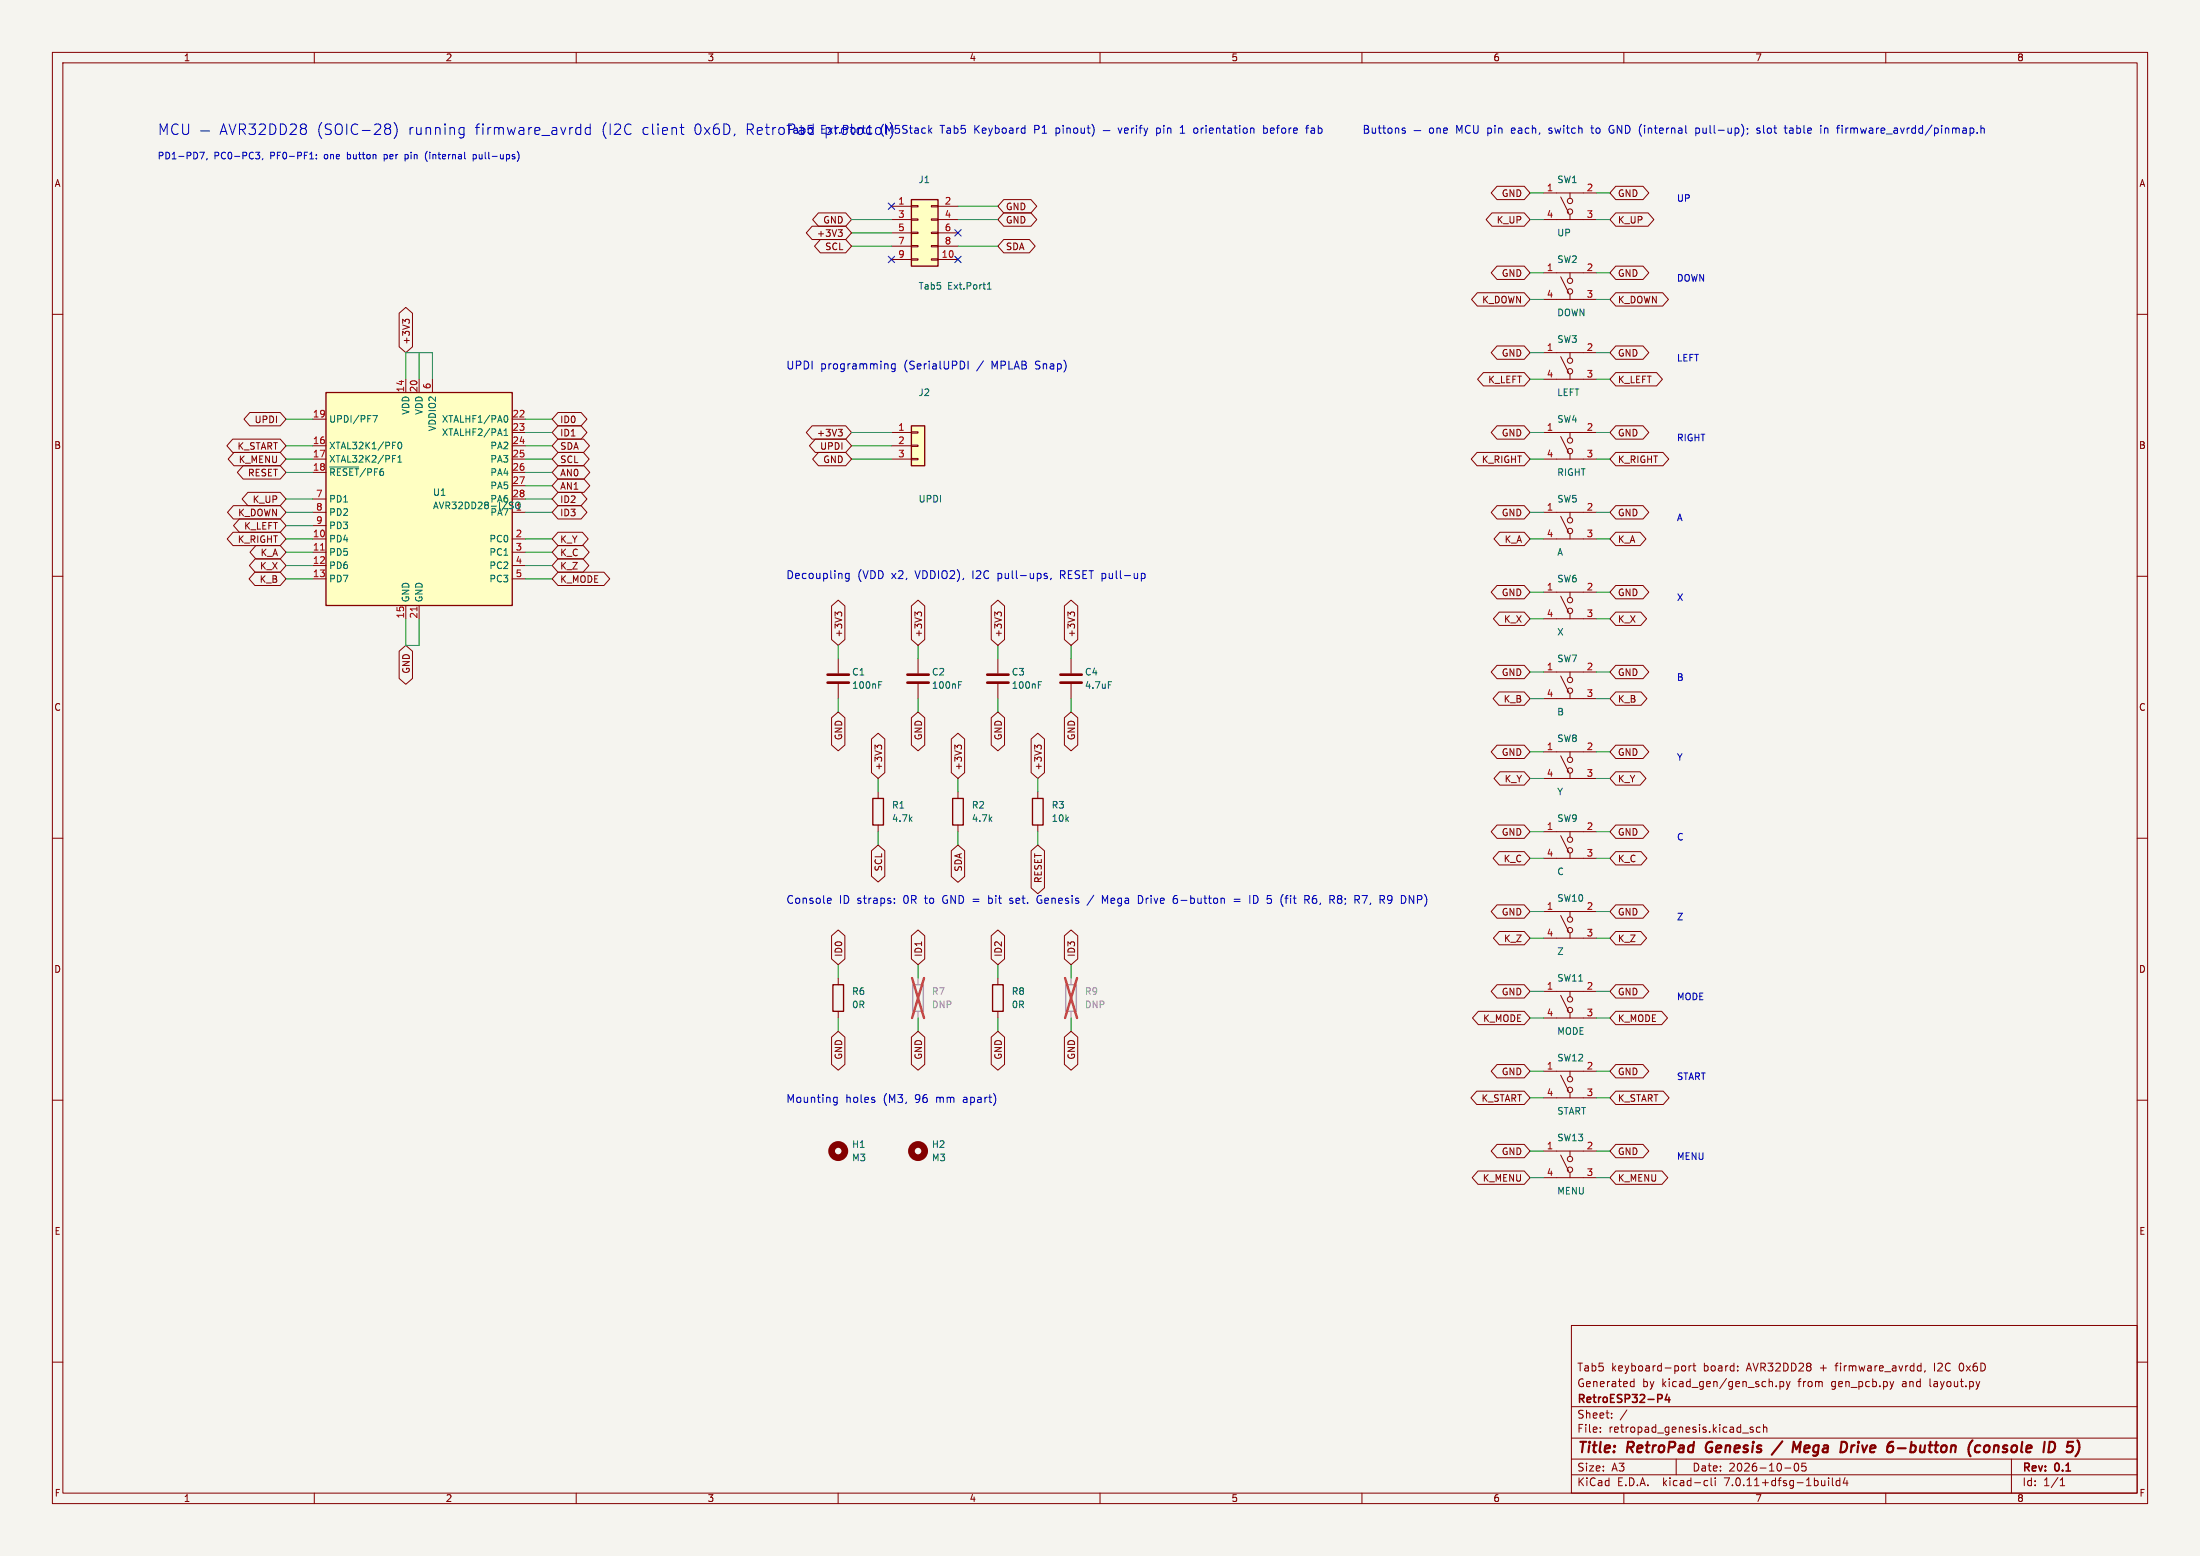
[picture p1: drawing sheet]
<svg xmlns="http://www.w3.org/2000/svg" width="420mm" height="297mm" viewBox="0 0 420 297" stroke-linecap="round" stroke-linejoin="round" font-family="sans-serif">
<path d="M0 0h420v297h-420z" fill="#f5f4ef" stroke="#f5f4ef" stroke-width=".19"/>
<g fill="none" stroke="#840000" stroke-width=".19">
<path d="M10 10h400v277h-400zM12 12h396v273h-396zM60 10v2M110 10v2M160 10v2M210 10v2M260 10v2M310 10v2M360 10v2M170.2 39.4h3.8M174 39.2h1.3v.3h-1.3zM177.8 39.2h1.3v.3h-1.3z"/>
<path d="M179.1 39.4h3.8M191.6 38.1h5.2l1.1 1.3-1.1 1.2h-5.2l-1.1-1.2zM285.8 35.6h5.2l1.1 1.2-1.1 1.3h-5.2l-1.1-1.3zM294.6 36.8h10.2M297.9 37.6l1.6 3M299.7 36.8v1M308.5 35.6h5.2l1.1 1.2-1.1 1.3h-5.2l-1.2-1.3zM10 60h2M76.2 59.8l1.3-1.1 1.2 1.1v6.4l-1.2 1.1-1.3-1.1zM155 43.2h6.4l1.2 1.3-1.2 1.2h-6.4l-1.1-1.2zM156.2 40.6h5.2l1.2 1.3-1.2 1.3h-5.2l-1.1-1.3zM156.6 45.7h4.8l1.2 1.3-1.2 1.3h-4.8l-1.1-1.3z"/>
<path d="M160 43.9h.8l-.4 .4M160.5 44.3l.3 .3v.3l-.3 .2M170.2 49.5h3.8M170.2 41.9h3.8M170.2 44.5h3.8M170.2 47h3.8M174 49.4h1.3v.3h-1.3zM174 46.9h1.3v.2h-1.3zM174 44.3h1.3v.3h-1.3zM174 41.8h1.3v.2h-1.3zM177.8 49.4h1.3v.3h-1.3zM177.8 46.9h1.3v.2h-1.3z"/>
<path d="M177.8 44.3h1.3v.3h-1.3zM177.8 41.8h1.3v.2h-1.3zM179.1 49.5h3.8M179.1 41.9h3.8M179.1 44.5h3.8M179.1 47h3.8M191.6 45.7h4.9l1.1 1.3-1.1 1.3h-4.9l-1.1-1.3zM191.6 40.6h5.2l1.1 1.3-1.1 1.3h-5.2l-1.1-1.3zM282 55.9h9l1.1 1.3-1.1 1.2h-9l-1.1-1.2zM284.8 40.6h6.2l1.1 1.3-1.1 1.3h-6.2l-1.1-1.3zM285.8 50.8h5.2l1.1 1.3-1.1 1.2h-5.2l-1.1-1.2zM294.6 41.9h10.2"/>
<path d="M294.6 57.2h10.2M294.6 52.1h10.2M297.9 52.8l1.6 3.1M299.7 40.9v1M299.7 52.1v1M299.7 56.1v1.1M308.5 40.6h6.1l1.1 1.3-1.1 1.3h-6.1l-1.2-1.3zM308.5 50.8h5.2l1.1 1.3-1.1 1.2h-5.2l-1.2-1.2zM308.5 55.9h8.9l1.1 1.3-1.1 1.2h-8.9l-1.2-1.2zM408 60h2M47.7 78.7h5.8l1.1 1.3-1.1 1.3h-5.8l-1.1-1.3zM77.4 61.4l-.5-.5v.8"/>
<path d="M77.4 61.2l.2-.3h.3l.2 .3M77.5 72.4v2.5M80 72.4v2.5M82.5 72.4v2.5M106.5 78.7h4.4l1.2 1.3-1.2 1.3h-4.4l-1.1-1.3zM283.2 71.1h7.8l1.1 1.3-1.1 1.3h-7.8l-1.1-1.3zM285.8 66h5.2l1.1 1.3-1.1 1.3h-5.2l-1.1-1.3zM294.6 72.4h10.2M294.6 67.3h10.2M297.9 68.1l1.6 3M299.7 67.3v1M299.7 71.4v1"/>
<path d="M308.5 66h5.2l1.1 1.3-1.1 1.3h-5.2l-1.2-1.3zM308.5 71.1h7.8l1.1 1.3-1.1 1.3h-7.8l-1.2-1.3zM44.4 83.8h9.1l1.1 1.3-1.1 1.3h-9.1l-1.1-1.3zM44.5 96.5h9l1.1 1.3-1.1 1.3h-9l-1.1-1.3zM44.7 86.4h8.8l1.1 1.2-1.1 1.3h-8.8l-1.1-1.3zM45.7 99.1h7.8l1.1 1.2-1.1 1.3h-7.8l-1.1-1.3zM46.4 88.9h7.1l1.1 1.3-1.1 1.2h-7.1l-1.1-1.2zM47.3 94h6.2l1.1 1.3-1.1 1.2h-6.2l-1.1-1.2zM59.7 87.6h2.5M59.7 97.8h2.5M59.7 85.1h2.5M59.7 90.2h2.5"/>
<path d="M59.7 80h2.5M59.7 95.3h2.5M97.8 87.6h2.5M97.8 82.6h2.5M97.8 97.8h2.5M97.8 85.1h2.5M97.8 90.2h2.5M97.8 80h2.5M97.8 92.7h2.5M97.8 95.3h2.5M106.5 86.4h4.9l1.1 1.2-1.1 1.3h-4.9l-1.1-1.3zM106.5 83.8h4.9l1.1 1.3-1.1 1.3h-4.9l-1.1-1.3z"/>
<path d="M106.5 81.3h4.4l1.2 1.3-1.2 1.2h-4.4l-1.1-1.2zM106.5 94h4.4l1.2 1.3-1.2 1.2h-4.4l-1.1-1.2zM106.5 96.5h4.4l1.2 1.3-1.2 1.3h-4.4l-1.1-1.3zM106.5 91.4h5l1.1 1.3-1.1 1.3h-5l-1.1-1.3zM106.5 88.9h5l1.1 1.3-1.1 1.2h-5l-1.1-1.2zM155 81.3h6.4l1.2 1.3-1.2 1.2h-6.4l-1.1-1.2zM155.6 83.8h5.8l1.2 1.3-1.2 1.3h-5.8l-1.1-1.3zM156.2 86.4h5.2l1.2 1.2-1.2 1.3h-5.2l-1.1-1.3zM160 82h.8l-.4 .4M160.5 82.4l.3 .3v.3l-.3 .2M170.2 87.6h3.8M170.2 82.6h3.8"/>
<path d="M170.2 85.1h3.8M174 87.5h1.3v.3h-1.3zM174 85h1.3v.2h-1.3zM174 82.4h1.3v.3h-1.3zM282 86.4h9l1.1 1.2-1.1 1.3h-9l-1.1-1.3zM285.8 96.5h5.2l1.1 1.3-1.1 1.3h-5.2l-1.1-1.3zM285.8 81.3h5.2l1.1 1.3-1.1 1.2h-5.2l-1.1-1.2zM294.6 87.6h10.2M294.6 82.6h10.2M294.6 97.8h10.2M297.9 83.3l1.6 3.1M297.9 98.6l1.6 3"/>
<path d="M299.7 82.6v1M299.7 86.6v1M299.7 97.8v1M308.5 81.3h5.2l1.1 1.3-1.1 1.2h-5.2l-1.2-1.2zM308.5 86.4h9l1.1 1.2-1.1 1.3h-9l-1.2-1.3zM308.5 96.5h5.2l1.1 1.3-1.1 1.3h-5.2l-1.2-1.3zM10 110h2M44.5 101.6h9l1.1 1.3-1.1 1.2h-9l-1.1-1.2zM48.7 109.2h4.8l1.1 1.3-1.1 1.3h-4.8l-1.2-1.3zM48.7 106.7h4.8l1.1 1.3-1.1 1.2h-4.8l-1.1-1.2zM48.8 104.1h4.7l1.1 1.3-1.1 1.3h-4.7l-1.1-1.3zM59.7 102.9h2.5"/>
<path d="M59.7 105.4h2.5M59.7 108h2.5M59.7 110.5h2.5M59.7 100.3h2.5M77.5 115.6v2.5M80 115.6v2.5M97.8 102.9h2.5M97.8 105.4h2.5M97.8 108h2.5M97.8 110.5h2.5M106.5 109.2h8.8l1.1 1.3-1.1 1.3h-8.8l-1.1-1.3zM106.5 106.7h4.8l1.1 1.3-1.1 1.2h-4.8l-1.1-1.2z"/>
<path d="M106.5 104.1h4.9l1.1 1.3-1.1 1.3h-4.9l-1.1-1.3zM106.5 101.6h4.7l1.1 1.3-1.1 1.2h-4.7l-1.1-1.2zM158.7 115.7l1.3-1.1 1.3 1.1v6.4l-1.3 1.1-1.3-1.1zM159.9 117.1l.2-.3h.3l.3 .3M159.9 117.2l-.5-.4v.8M174 115.7l1.3-1.1 1.2 1.1v6.4l-1.2 1.1-1.3-1.1zM175.1 117.2l-.4-.4v.8M175.1 117.1l.3-.3h.3l.2 .3M189.2 115.7l1.3-1.1 1.3 1.1v6.4l-1.3 1.1-1.3-1.1zM190.4 117.1l.2-.3h.3l.3 .3M190.4 117.2l-.5-.4v.8M203.2 115.7l1.3-1.1 1.2 1.1v6.4l-1.2 1.1-1.3-1.1z"/>
<path d="M204.4 117.1l.2-.3h.3l.2 .3M204.4 117.2l-.5-.4v.8M285.8 111.8h5.2l1.1 1.2-1.1 1.3h-5.2l-1.1-1.3zM286.2 116.8h4.8l1.1 1.3-1.1 1.3h-4.8l-1.1-1.3zM286.3 101.6h4.7l1.1 1.3-1.1 1.2h-4.7l-1.1-1.2zM294.6 102.9h10.2M294.6 118.1h10.2M294.6 113h10.2M297.9 113.8l1.6 3M299.7 101.9v1M299.7 113v1M299.7 117.1v1"/>
<path d="M308.5 101.6h4.6l1.1 1.3-1.1 1.2h-4.6l-1.2-1.2zM308.5 111.8h5.2l1.1 1.2-1.1 1.3h-5.2l-1.2-1.3zM308.5 116.8h4.7l1.1 1.3-1.1 1.3h-4.7l-1.2-1.3zM408 110h2M76.2 124.3l1.3-1.1 1.2 1.1v5.2l-1.2 1.1-1.3-1.1zM158.7 137l1.3-1.1 1.3 1.1v5.2l-1.3 1.1-1.3-1.1zM160 125.7v2.8M160 130.6v2.8M174 137l1.3-1.1 1.2 1.1v5.2l-1.2 1.1-1.3-1.1zM175.3 125.7v2.8M175.3 130.6v2.8M189.2 137l1.3-1.1 1.3 1.1v5.2l-1.3 1.1-1.3-1.1z"/>
<path d="M190.5 125.7v2.8M190.5 130.6v2.8M203.2 137l1.3-1.1 1.2 1.1v5.2l-1.2 1.1-1.3-1.1zM204.5 125.7v2.8M204.5 130.6v2.8M285.8 127h5.2l1.1 1.3-1.1 1.2h-5.2l-1.1-1.2zM286.1 132.1h4.9l1.1 1.3-1.1 1.2h-4.9l-1.1-1.2zM294.6 133.4h10.2M294.6 128.3h10.2M297.9 129l1.6 3.1M299.7 128.3v1M299.7 132.3v1.1"/>
<path d="M308.5 132.1h4.8l1.1 1.3-1.1 1.2h-4.8l-1.2-1.2zM308.5 127h5.2l1.1 1.3-1.1 1.2h-5.2l-1.2-1.2zM10 160h2M166.4 141.1l1.2-1.1 1.3 1.1v6.4l-1.3 1.1-1.2-1.1zM167.5 142.5l.3-.3h.3l.2 .3M167.5 142.6l-.5-.4v.8M167.6 151.1v1.3M167.6 157.5v1.3M181.6 141.1l1.3-1.1 1.3 1.1v6.4l-1.3 1.1-1.3-1.1zM182.8 142.6l-.5-.4v.8M182.8 142.5l.2-.3h.3l.3 .3M182.9 151.1v1.3"/>
<path d="M182.9 157.5v1.3M196.8 141.1l1.3-1.1 1.3 1.1v6.4l-1.3 1.1-1.3-1.1zM198 142.5l.2-.3h.3l.3 .3M198 142.6l-.5-.4v.8M198.1 151.1v1.3M198.1 157.5v1.3M285.8 142.2h5.2l1.1 1.3-1.1 1.3h-5.2l-1.1-1.3zM285.8 157.5h5.2l1.1 1.3-1.1 1.2h-5.2l-1.1-1.2zM286.3 147.3h4.7l1.1 1.3-1.1 1.3h-4.7l-1.1-1.3zM294.6 158.8h10.2M294.6 148.6h10.2M294.6 143.5h10.2"/>
<path d="M297.9 159.5l1.6 3.1M297.9 144.3l1.6 3M299.7 143.5v1M299.7 147.6v1M299.7 158.8v1M308.5 142.2h5.2l1.1 1.3-1.1 1.3h-5.2l-1.2-1.3zM308.5 147.3h4.6l1.1 1.3-1.1 1.3h-4.6l-1.2-1.3zM308.5 157.5h5.2l1.1 1.3-1.1 1.2h-5.2l-1.2-1.2zM408 160h2M158.7 178.6l1.3-1.1 1.3 1.1v4.4l-1.3 1.2-1.3-1.2zM166.4 162.4l1.2-1.1 1.3 1.1v4.8l-1.3 1.2-1.2-1.2zM174 178.6l1.3-1.1 1.2 1.1v4.4l-1.2 1.2-1.3-1.2z"/>
<path d="M181.6 162.4l1.3-1.1 1.3 1.1v4.9l-1.3 1.1-1.3-1.1zM189.2 178.6l1.3-1.1 1.3 1.1v4.4l-1.3 1.2-1.3-1.2zM196.8 162.4l1.3-1.1 1.3 1.1v7.1l-1.3 1.1-1.3-1.1zM203.2 178.6l1.3-1.1 1.2 1.1v4.4l-1.2 1.2-1.3-1.2zM285.8 172.7h5.2l1.1 1.3-1.1 1.3h-5.2l-1.1-1.3zM286.1 162.6h4.9l1.1 1.2-1.1 1.3h-4.9l-1.1-1.3zM286.2 177.8h4.8l1.1 1.3-1.1 1.2h-4.8l-1.1-1.2zM294.6 179.1h10.2M294.6 174h10.2M294.6 163.8h10.2M297.9 174.8l1.6 3M299.7 162.8v1"/>
<path d="M299.7 174v1M299.7 178.1v1M308.5 172.7h5.2l1.1 1.3-1.1 1.3h-5.2l-1.2-1.3zM308.5 177.8h4.7l1.1 1.3-1.1 1.2h-4.7l-1.2-1.2zM308.5 162.6h4.8l1.1 1.2-1.1 1.3h-4.8l-1.2-1.3zM158.7 198l1.3-1.1 1.3 1.1v5.2l-1.3 1.1-1.3-1.1zM160 186.7v1.3M160 193v1.3M174 198l1.3-1.1 1.2 1.1v5.2l-1.2 1.1-1.3-1.1zM189.2 198l1.3-1.1 1.3 1.1v5.2l-1.3 1.1-1.3-1.1zM190.5 186.7v1.3M190.5 193v1.3"/>
<path d="M203.2 198l1.3-1.1 1.2 1.1v5.2l-1.2 1.1-1.3-1.1zM282.2 193h8.8l1.1 1.3-1.1 1.3h-8.8l-1.1-1.3zM285.8 188h5.2l1.1 1.2-1.1 1.3h-5.2l-1.1-1.3zM294.6 194.3h10.2M294.6 189.2h10.2M297.9 190l1.6 3M299.7 189.2v1M299.7 193.3v1M308.5 193h8.7l1.1 1.3-1.1 1.3h-8.7l-1.2-1.3zM308.5 188h5.2l1.1 1.2-1.1 1.3h-5.2l-1.2-1.3zM10 210h2M281.9 208.3h9.1l1.1 1.3-1.1 1.2h-9.1l-1.1-1.2z"/>
<path d="M285.8 203.2h5.2l1.1 1.3-1.1 1.2h-5.2l-1.1-1.2zM285.8 218.4h5.2l1.1 1.3-1.1 1.3h-5.2l-1.1-1.3zM294.6 219.7h10.2M294.6 209.6h10.2M294.6 204.5h10.2M297.9 205.2l1.6 3.1M299.7 204.5v1M299.7 208.5v1.1M299.7 219.7v1M308.5 203.2h5.2l1.1 1.3-1.1 1.2h-5.2l-1.2-1.2zM308.5 208.3h9l1.1 1.3-1.1 1.2h-9l-1.2-1.2zM308.5 218.4h5.2l1.1 1.3-1.1 1.3h-5.2l-1.2-1.3z"/>
<path d="M408 210h2M282.2 223.5h8.8l1.1 1.3-1.1 1.3h-8.8l-1.2-1.3zM294.6 224.8h10.2M297.9 220.5l1.6 3M299.7 223.8v1M308.5 223.5h8.8l1.1 1.3-1.1 1.3h-8.8l-1.2-1.3zM10 260h2M300 253h108v32h-108zM408 260h2M300 278.5h108M300 274.5h108M300 268.5h108"/>
<path d="M305.5 273.2v.2M305.5 272.5v.1M307.7 270.5v.2M307.7 269.8v.1M310.6 269.1l-1.3 1.9M311.4 264.6h.5M311.4 263.8h.5M311.9 263.2v1.5M320 278.5v3M321.1 260.8l.4-.1 .3 .3-.1 .6-.4 .1-.2-.2M322.4 260.7v1M322.9 260.7l-.3 .1-.2 .2"/>
<path d="M323.2 260.7h.5M323.4 260.2v1.3l.3 .2M331.7 261.5v.2M331.7 260.8v.1M332.7 273.5h1.1M334.7 272.5l-.4-.1-.2 .2 .1 .2 .5 .2v.3h-.6M336 272.5l-.4-.1-.3 .3 .1 .6h.6M336.7 272.5l.2-.1 .3 .1 .1 .9M336.7 271.9v1.5M339.1 264.5v.2M339.8 263.8l.4-.1 .3 .3-.1 .6h-.6M339.8 263.7v1.5"/>
<path d="M341 263.7l.4 1M341.4 264.7l-.4 .5M341.7 263.7l-.3 1M342.7 279.4l.2-.1a.8 .8 0 0 1 .5 .7 .8 .8 0 0 1-.5 .8 1 1 0 0 1-.2-1.4zM344 279.3l-.1 .7 .3-.1h.5l.1 .6-.3 .3-.6-.2M361.5 263.7l-.3 1M366.3 260.7l.4 .1M366.7 261.6l-.4 .1M366.7 260.2v1.5M367.5 261.6l-.1 .3M374.1 260.5v.9M384 278.5v6.5"/>
<path d="M60 285v2M110 285v2M160 285v2M210 285v2M260 285v2M300 281.5h108M310 285v2M325.6 282.6l.4 .1M326 283.5l-.4 .1M326.7 282.1v1.3l.2 .2M327.4 282.1v.1M327.4 282.6v1"/>
<path d="M340.7 280.2h1.2M349.1 282.1v.1M349.1 282.6v1M349.8 282.1v1.3l.2 .2M351.2 282.7l-.4-.1-.3 .3 .2 .6h.5M351.2 282.1v1.5M352.2 282l-.3 1.1h.9M352.6 282.6v1M360 285v2M393.3 283.6h.9M393.3 282.5l.4-.4v1.5"/>
<circle cx="299.7" cy="38.4" r=".51"/>
<circle cx="299.7" cy="40.4" r=".51"/>
<circle cx="299.7" cy="55.6" r=".51"/>
<circle cx="299.7" cy="53.6" r=".51"/>
<circle cx="299.7" cy="70.9" r=".51"/>
<circle cx="299.7" cy="68.8" r=".51"/>
<circle cx="299.7" cy="84.1" r=".51"/>
<circle cx="299.7" cy="86.1" r=".51"/>
<circle cx="299.7" cy="99.3" r=".51"/>
<circle cx="299.7" cy="116.6" r=".51"/>
<circle cx="299.7" cy="114.6" r=".51"/>
<circle cx="299.7" cy="101.3" r=".51"/>
<circle cx="299.7" cy="129.8" r=".51"/>
<circle cx="299.7" cy="131.8" r=".51"/>
<circle cx="299.7" cy="145" r=".51"/>
<circle cx="299.7" cy="147.1" r=".51"/>
<circle cx="299.7" cy="162.3" r=".51"/>
<circle cx="299.7" cy="177.5" r=".51"/>
<circle cx="299.7" cy="175.5" r=".51"/>
<circle cx="299.7" cy="160.3" r=".51"/>
<circle cx="299.7" cy="190.8" r=".51"/>
<circle cx="299.7" cy="192.8" r=".51"/>
<circle cx="299.7" cy="206" r=".51"/>
<circle cx="299.7" cy="208" r=".51"/>
<circle cx="299.7" cy="221.2" r=".51"/>
<circle cx="299.7" cy="223.3" r=".51"/>
</g>
<path d="M325.9 275.5a1.27 1.27 0 0 0 0 1.6M340.3 275.1l-2.1 2.6M342.4 275.2l.5 1.4 .9-1.4-.3 2M353.5 275.9l-.2 1.3M353.9 275.9l-.4 .4M362.3 276.4h1.5M376.6 274.9l-.1 .1M378.1 276a.66 .66 0 0 0-1 .3l-.1 .5 .2 .3h.7M378.9 276.1a.52 .52 0 0 1 .5-.2 .52 .52 0 0 1 .4 .4v.5a.55 .55 0 0 1-.6 .4 .55 .55 0 0 1-.5-.4zM394.5 277l.3 .2h.4M395.8 275.2h-1l-.2 1 .3-.2h.5M396.6 274.9l.1 .1" fill="none" stroke="#840000" stroke-width=".4"/>
<path d="M316.5 266.2h.5l.3 .3-.1 .4-.7 .1M318.3 266.1l-.4 1.1h.9M318.6 266.7v1" fill="none" stroke="#840000" stroke-width=".3"/>
<path d="M174 38.1h5.1v12.7h-5.1zM62.2 74.9h35.6v40.7h-35.6zM174 81.3h2.5v7.6h-2.5zM166.6 152.4h2.1v5.1h-2.1zM181.9 152.4h2v5.1h-2zM197.1 152.4h2v5.1h-2zM159 188h2v5h-2zM189.5 188h2v5h-2z" fill="none" stroke="#840000" stroke-width=".25"/>
<g fill="#ffffc2" stroke="#ffffc2" stroke-width=".19">
<path d="M174 38.1h5.1v12.7h-5.1z"/>
<path d="M174 81.3h2.5v7.6h-2.5z"/>
<path d="M62.2 74.9h35.6v40.7h-35.6z"/>
</g>
<g fill="none" stroke="#006464" stroke-width=".19">
<path d="M188.5 55.2h.7M188.5 54.3l.4-.4v1.3M71.2 79.3h.8l-.5 1.3M96.4 79.4l.1-.1a.68 .68 0 0 1 .5 .7 .68 .68 0 0 1-.5 .6l-.1-.1M63 89.1h5.5M74.9 87.5h.5M74.9 86.9h.6M76 88.2h.7M76 87.3l.3-.4v1.3M76.1 84.5l.2-.1a.68 .68 0 0 1 .4 .6 .68 .68 0 0 1-.4 .7l-.3-.5zM96.2 83.1h.7M96.2 82.2l.4-.3v1.2"/>
<path d="M97.4 96.4l.6 .3M97.4 95.9h.6M98 96.9l-.3 .2-.5-.1M167.8 130.1h.6M167.8 130.7h.4M183 130.1h.6M183 130.7h.4M198.2 130.1h.6M198.2 130.7h.5M211.6 130.1h.6"/>
</g>
<path d="M174.2 188h2.1v5h-2.1zM203.5 188h2v5h-2z" fill="none" stroke="#9c9b98" stroke-width=".25"/>
<path d="M175.3 186.7v1.3M175.3 193v1.3M204.5 186.7v1.3M204.5 193v1.3" fill="none" stroke="#9c9b98" stroke-width=".19"/>
<path d="M174.1 186.7l2.3 7.6M176.4 186.7l-2.3 7.6M203.3 186.7l2.3 7.6M205.6 186.7l-2.3 7.6" fill="none" stroke="#eb3a3d" stroke-width=".46"/>
<path d="M158 130.3h4.1M158 128.8h4.1M173.2 130.3h4.1M173.2 128.8h4.1M188.5 130.3h4M188.5 128.8h4M202.4 130.3h4.1M202.4 128.8h4.1" fill="none" stroke="#840000" stroke-width=".51"/>
<path d="M61.2 105h.7M79.6 115.9v.7" fill="none" stroke="#a90000" stroke-width=".19"/>
<g fill="none" stroke="#840000" stroke-width="1.3">
<circle cx="160" cy="219.7" r="1.27"/>
<circle cx="175.3" cy="219.7" r="1.27"/>
</g>
<g fill="none" stroke="#0000c2" stroke-width=".19">
<path d="M30.6 25.7v-2l.6 1.4 .7-1.4v2M34 23.9a.8 .8 0 0 0-1-.1 .8 .8 0 0 0-.2 1 .75 .75 0 0 0 .4 .8 .75 .75 0 0 0 .8-.1M34.9 23.7v1.6l.3 .4 .6-.1 .2-.3v-1.6M38.1 29.1h.9l-.6 1.2M38.3 25h1.7M39.5 30.3l-.1 .2M42 25.7l.7-2 .6 2M42.2 25.1h.9M43.7 23.7l.7 2 .7-2M45.7 24.7h.8a.54 .54 0 0 0 .4-.5 .54 .54 0 0 0-.4-.5h-.8v2M46.2 24.7l.7 1M47.5 23.7h1.3l-.7 .7a.54 .54 0 0 1 .7 .4v.5l-.2 .3-.8 .1-.3-.2"/>
<path d="M48.8 29.1h.8l-.4 .4 .3 .2 .1 .4-.3 .2h-.3M49.5 23.9l.3-.2 .7 .1a.54 .54 0 0 1 .1 .7l-1.2 1.2h1.3M50.2 30.3l-.1 .2M51.5 23.7a1.05 1.05 0 0 1 1.2 .6 1.05 1.05 0 0 1-.4 1.3l-.8 .1zM53.5 23.7a1.05 1.05 0 0 1 1.2 .6 1.05 1.05 0 0 1-.4 1.3l-.8 .1zM55.4 23.9l.3-.2 .7 .1a.54 .54 0 0 1 .1 .7l-1.2 1.2h1.3M57.7 24.5l-.4 .4 .1 .6 .3 .2 .6-.1 .2-.3-.1-.6-.3-.2M57.7 24.5l-.4-.4 .1-.2 .3-.2 .6 .1 .2 .2-.1 .3-.3 .2M57.7 24.5h.4M59.1 30.3h.8M60.4 30.2v.1M60.4 29.5v.2"/>
<path d="M73.3 29.5v1.3M73.3 30.3h.2M73.5 29.5h-.2M73.8 23.7l.6 .1 .2 .2-.1 .3-.3 .2M73.8 24.5h.4M74.2 24.5l.3 .2 .1 .6-.2 .3-.6 .1M75.2 23.4a2.29 2.29 0 0 1 0 3M77.3 30.3h.4M77.3 29.5v1.3M77.7 29.5h-.4M81.6 28.9a1.46 1.46 0 0 0 0 1.9M88 24.3l.6 .1"/>
<path d="M88.6 25.6l-.6 .1M88.6 24.3v1.7a.55 .55 0 0 1-.7 .3M90.3 29.5h.4l.2 .2-.1 .6h-.5M90.3 29.5v1.3M98.8 28.9a1.49 1.49 0 0 1 0 1.9M110.7 24.3l.2 .1M110.9 23.7v2M110.9 25.6l-.2 .1M112.7 24.4l-.6-.1-.4 .4v.6l.2 .3h.8M112.7 23.7v2M129.8 24.3h.8M130.1 25.4l.1 .2 .4 .1"/>
<path d="M169.9 23.4l.1 .1M177.5 24.9l.4 .5M177.9 24.4l-.6 .6M210.6 24.9h1.3M213.5 24.4l.3 1 .4-1M214.7 24.9l.7-.1-.1-.3-.4-.1-.2 .3v.7h.6M216 24.4v1M216.5 24.4l-.3 .1-.2 .2M217 23.9v.2M217 24.4v1M217.5 24.4h.5M218 23.9l-.3 .3v1.2"/>
<path d="M218.4 24.4l.3 1M218.7 25.4l-.3 .5M219.1 24.4l-.4 1M220.8 25.4h.4M220.8 24.4v1.5M221.2 24.4l-.4 .1M225.3 25.4h.9M225.3 24.4l.4-.5v1.5M228.6 24.6l-.4-.2-.3 .3 .1 .7h.4l.2-.1M241.2 24.5l.5-.1 .3 .3-.2 .7h-.6M241.2 23.9v1.5M249.2 24.4h.6"/>
<path d="M249.8 23.9l-.3 .3v1.2M250.5 24.4l-.2 .1M250.5 24.9a.29 .29 0 0 0-.3 .2 .29 .29 0 0 0 .3 .3M267.7 24.7l.6 .5-.2 .2h-.4M268.2 24.5l-.3-.1-.2 .3M270 24.9h1.2M273 24.6l.2-.2 .4 .2 .1 .6-.2 .2h-.3l-.2-.1zM274.3 24.6l.2-.2 .4 .1 .1 .9M274.3 24.4v1M275.6 24.9l.7-.1-.1-.3-.4-.1-.2 .3 .1 .7h.5M303.7 24.4h.5M307.5 24l-.3 .6v.5l.3 .3"/>
<path d="M323.7 24.5h.6M323.7 25.4h.6M323.7 24.4v1.5M333.6 24.5v.2M333.7 25.4l-.2 .3M336 24.5l-.4-.1-.2 .3 .1 .2 .5 .1v.4h-.6M340.6 24.4h.6M340.8 23.9v1.3l.4 .2M347.6 23.9v.2M347.6 24.4v1M348.3 24.4v1M348.7 24.4l-.4 .2"/>
<path d="M351.7 23.9v.2M351.7 24.4v1M376.7 24.5l.1 .2-.1 .7M377.5 25.3v.1M378.2 24.6l.2-.2 .3 .1 .1 .9M378.2 23.9v1.5M169.5 69.5v.9M170.9 69.4v1.3l-.3 .2h-.4M170.9 69.5l-.4-.1-.3 .3 .1 .7h.6M184.1 69.3v.8M184.8 68.9v1.5M162.1 109.4v1.3l-.3 .2h-.3"/>
<path d="M162.1 109.5l-.4-.1-.3 .3 .1 .7h.6M199.9 109.5l-.4-.1-.2 .3 .1 .2 .5 .1v.4h-.6M200.7 110.4l-.2 .3M217.9 109.5l.4-.1 .3 .3-.1 .7h-.6M158.2 171.4l.4 .1 .1 .3-.7 .1M158.6 172.4h-.4M170.7 172.3v.1M170.7 171.5v.2M188.7 170.9v1.5M188.7 172.4h.2M188.9 171.4l-.2 .1M192.7 172.4h.5"/>
<path d="M193 171.4l-.3 .3 .3 .2M198.5 170.9a.81 .81 0 0 0-.5 .8 .81 .81 0 0 0 .5 .7M208.8 170.9l-1.3 1.9M211.5 170.9l-.5 1.1-.5-1.1v1.5M217.3 170.9a.76 .76 0 0 1 .9 .8 .76 .76 0 0 1-.9 .7M224.2 171.5h.3l.3 .3-.1 .5-.5 .1M224.7 170.9l-.5 .1M235.6 171.7h1.1M235.6 172.1h1.1M238.6 170.9v1.5M240 171.2l-.3-.3h-.4v1.5h.4l.3-.2M245.3 171.4h.6"/>
<path d="M245.7 170.9h.2M249.5 171.7l.5 .7M249.7 170.9l.3 .3-.1 .4-.2 .1M251 170.9l-.2 .1a1.01 1.01 0 0 0 0 1.4h.3M251.1 171.5h-.3l-.3 .3M255.6 171.6l-.2 .1-.1 .5 .3 .2h.3M255.6 171.6h.3M255.9 170.9l-.4 .1-.2 .2 .3 .4M260 170.9h1l-.6 1.5M265 171l.5-.1 .2 .2a.99 .99 0 0 1-.4 1.3h-.3M265.7 171.6l-.2 .3-.5-.1M269 170.9l.9 1.5v-1.5"/>
<path d="M159.2 210.3l.2 .1h.4M159.8 209.4v1.3l-.3 .2h-.3M159.8 209.5l-.4-.1-.2 .2M167 210v.4"/>
</g>
<g fill="none" stroke="#009600" stroke-width=".19">
<path d="M182.9 39.4h7.6M292.1 36.8h2.5M304.8 36.8h2.5M162.6 41.9h7.6M162.6 47h7.6M162.6 44.5h7.6M182.9 41.9h7.6M182.9 47h7.6M292.1 41.9h2.5M292.1 57.2h2.5M292.1 52.1h2.5M304.8 41.9h2.5"/>
<path d="M304.8 57.2h2.5M304.8 52.1h2.5M77.5 72.4v-5.1h5v5.1M80 67.3v5.1M292.1 67.3h2.5M292.1 72.4h2.5M304.8 67.3h2.5M304.8 72.4h2.5M54.6 97.8h5.1M54.6 95.3h5.1M54.6 85.1h5.1M54.6 87.6h5.1"/>
<path d="M54.6 90.2h5.1M54.6 80h5.1M100.3 97.8h5.1M100.3 95.3h5.1M100.3 82.6h5.1M100.3 85.1h5.1M100.3 87.6h5.1M100.3 90.2h5.1M100.3 80h5.1M100.3 92.7h5.1M162.6 82.6h7.6M162.6 85.1h7.6"/>
<path d="M162.6 87.6h7.6M292.1 97.8h2.5M292.1 82.6h2.5M292.1 87.6h2.5M304.8 97.8h2.5M304.8 82.6h2.5M304.8 87.6h2.5M54.6 108h5.1M54.6 102.9h5.1M54.6 105.4h5.1M54.6 110.5h5.1M54.6 100.3h5.1"/>
<path d="M77.5 118.1v5.1h2.5v-5.1M100.3 108h5.1M100.3 102.9h5.1M100.3 105.4h5.1M100.3 110.5h5.1M292.1 102.9h2.5M292.1 118.1h2.5M292.1 113h2.5M304.8 102.9h2.5M304.8 118.1h2.5M304.8 113h2.5M160 123.2v2.5"/>
<path d="M160 133.4v2.5M175.3 123.2v2.5M175.3 133.4v2.5M190.5 123.2v2.5M190.5 133.4v2.5M204.5 123.2v2.5M204.5 133.4v2.5M292.1 133.4h2.5M292.1 128.3h2.5M304.8 133.4h2.5M304.8 128.3h2.5M167.6 148.6v2.5"/>
<path d="M167.6 158.8v2.5M182.9 148.6v2.5M182.9 158.8v2.5M198.1 148.6v2.5M198.1 158.8v2.5M292.1 158.8h2.5M292.1 148.6h2.5M292.1 143.5h2.5M304.8 158.8h2.5M304.8 148.6h2.5M304.8 143.5h2.5M292.1 174h2.5"/>
<path d="M292.1 163.8h2.5M292.1 179.1h2.5M304.8 174h2.5M304.8 163.8h2.5M304.8 179.1h2.5M160 184.2v2.5M160 194.3v2.6M175.3 184.2v2.5M175.3 194.3v2.6M190.5 184.2v2.5M190.5 194.3v2.6M204.5 184.2v2.5"/>
<path d="M204.5 194.3v2.6M292.1 189.2h2.5M292.1 194.3h2.5M304.8 189.2h2.5M304.8 194.3h2.5M292.1 219.7h2.5M292.1 209.6h2.5M292.1 204.5h2.5M304.8 219.7h2.5M304.8 209.6h2.5M304.8 204.5h2.5M292.1 224.8h2.5"/>
<path d="M304.8 224.8h2.5"/>
</g>
<path d="M169.6 38.8l1.2 1.2M170.8 38.8l-1.2 1.2M169.6 48.9l1.2 1.2M170.8 48.9l-1.2 1.2M182.3 43.8l1.2 1.3M182.3 48.9l1.2 1.2M183.5 43.8l-1.2 1.3M183.5 48.9l-1.2 1.2" fill="none" stroke="#000084" stroke-width=".19"/>
<g font-size="2.8" fill="#0000c2">
<text x="60.5" y="26">(SOIC-28)</text>
<text x="77.9" y="26">running</text>
<text x="90.8" y="26">firmware_avrdd</text>
<text x="114.9" y="26">(I2C</text>
<text x="122.7" y="26">client</text>
<text x="132.6" y="26">0x6D,</text>
<text x="142.6" y="26">RetroPad</text>
<text x="157.7" y="26">protocol)</text>
</g>
<g font-size="2.8" fill="#840000">
<text x="301" y="277.9">Title:</text>
<text x="310.6" y="277.9">RetroPad</text>
<text x="326.5" y="277.9">Genesis</text>
<text x="340.2" y="277.9">/</text>
<text x="344.7" y="277.9">Mega</text>
<text x="354.6" y="277.9">Drive</text>
<text x="364.4" y="277.9">6-button</text>
<text x="380.6" y="277.9">(console</text>
<text x="395.8" y="277.9">ID</text>
</g>
<g font-size="2.1" fill="#0000c2">
<text x="150" y="25.7">Tab5</text>
<text x="156.6" y="25.7">Ext.Port1</text>
<text x="168.1" y="25.7">(M5Stack</text>
<text x="179.7" y="25.7">Tab5</text>
<text x="186.3" y="25.7">Keyboard</text>
<text x="197.9" y="25.7">P1</text>
<text x="202.1" y="25.7">pinout)</text>
<text x="221.8" y="25.7">pin</text>
<text x="229.2" y="25.7">orientation</text>
<text x="242.7" y="25.7">before</text>
<text x="251" y="25.7">fab</text>
<text x="260" y="25.7">Buttons</text>
<text x="278.1" y="25.7">MCU pin</text>
<text x="288.9" y="25.7">each,</text>
<text x="296.2" y="25.7">switch</text>
<text x="304.5" y="25.7">to</text>
<text x="308" y="25.7">GND (internal</text>
<text x="324.9" y="25.7">pull-up);</text>
<text x="336.7" y="25.7">slot</text>
<text x="342.2" y="25.7">table</text>
<text x="349.2" y="25.7">in</text>
<text x="352.6" y="25.7">firmware_avrdd/pinmap.h</text>
<text x="150" y="70.7">UPDI</text>
<text x="156.6" y="70.7">programming</text>
<text x="172.6" y="70.7">(SerialUPDI</text>
<text x="186.7" y="70.7">/</text>
<text x="189.6" y="70.7">MPLAB Snap)</text>
<text x="150" y="110.7">Decoupling</text>
<text x="163.7" y="110.7">(VDD</text>
<text x="170.2" y="110.7">x2,</text>
<text x="174.9" y="110.7">VDDIO2),</text>
<text x="185.9" y="110.7">I2C</text>
<text x="190.9" y="110.7">pull-ups,</text>
<text x="202.9" y="110.7">RESET pull-up</text>
<text x="150" y="172.7">Console</text>
<text x="160.2" y="172.7">ID straps:</text>
<text x="172.6" y="172.7">0R</text>
<text x="176.8" y="172.7">to</text>
<text x="180.4" y="172.7">GND =</text>
<text x="189.4" y="172.7">bit</text>
<text x="193.6" y="172.7">set.</text>
<text x="199" y="172.7">Genesis</text>
<text x="211.7" y="172.7">Mega</text>
<text x="218.7" y="172.7">Drive</text>
<text x="225.6" y="172.7">6-button</text>
<text x="240.5" y="172.7">ID 5</text>
<text x="246.7" y="172.7">(fit</text>
<text x="251.5" y="172.7">R6,</text>
<text x="256.4" y="172.7">R8;</text>
<text x="261.4" y="172.7">R7,</text>
<text x="266.3" y="172.7">R9</text>
<text x="270.5" y="172.7">DNP)</text>
<text x="150" y="210.7">Mounting</text>
<text x="161.4" y="210.7">holes</text>
<text x="168.7" y="210.7">(M3,</text>
<text x="174.8" y="210.7">96</text>
<text x="179" y="210.7">mm</text>
<text x="184.3" y="210.7">apart)</text>
</g>
<g font-size="2.1" fill="#840000">
<text x="301" y="262">Tab5</text>
<text x="307.6" y="262">keyboard-port</text>
<text x="325.2" y="262">board:</text>
<text x="333.6" y="262">AVR32DD28</text>
<text x="347.7" y="262">+</text>
<text x="350.8" y="262">firmware_avrdd,</text>
<text x="369.8" y="262">I2C</text>
<text x="374.7" y="262">0x6D</text>
<text x="301" y="268.2">RetroESP32-P4</text>
<text x="301" y="265">Generated</text>
<text x="313.5" y="265">by</text>
<text x="317.3" y="265">kicad_gen/gen_sch.py</text>
<text x="343.5" y="265">from</text>
<text x="349.9" y="265">gen_pcb.py</text>
<text x="363.6" y="265">and</text>
<text x="368.9" y="265">layout.py</text>
<text x="301" y="273.7">File:</text>
<text x="301" y="271">Sheet:</text>
<text x="307.1" y="273.7">retropad_genesis.kicad_sch</text>
<text x="301" y="281.1">Size:</text>
<text x="307.6" y="281.1">A3</text>
<text x="323" y="281.1">Date:</text>
<text x="330" y="281.1">2026-10-05</text>
<text x="386" y="281.3">Rev:</text>
<text x="392.4" y="281.3">0.1</text>
<text x="301" y="283.9">KiCad</text>
<text x="308.7" y="283.9">E.D.A.</text>
<text x="317.6" y="283.9">kicad-cli</text>
<text x="329.5" y="283.9">7.0.11+dfsg-1build4</text>
<text x="386" y="283.9">Id:</text>
<text x="390.1" y="283.9">1/1</text>
</g>
<g font-size="1.8" fill="#840000">
<text x="35" y="11.9">1</text>
<text x="85" y="11.9">2</text>
<text x="135" y="11.9">3</text>
<text x="185" y="11.9">4</text>
<text x="235" y="11.9">5</text>
<text x="285" y="11.9">6</text>
<text x="335" y="11.9">7</text>
<text x="385" y="11.9">8</text>
<text x="10.3" y="35.9">A</text>
<text x="408.3" y="35.9">A</text>
<text x="191.9" y="40.3">GND</text>
<text x="286.6" y="37.8">GND</text>
<text x="308.8" y="37.8">GND</text>
<text x="155.8" y="45.4">+3V3</text>
<text x="157.1" y="42.9">GND</text>
<text x="157.4" y="47.9">SCL</text>
<text x="191.9" y="47.9">SDA</text>
<text x="191.9" y="42.9">GND</text>
<text x="285.6" y="42.9">K_UP</text>
<text x="308.8" y="42.9">K_UP</text>
<text x="286.6" y="53">GND</text>
<text x="308.8" y="53">GND</text>
<text x="282.8" y="58.1">K_DOWN</text>
<text x="308.8" y="58.1">K_DOWN</text>
<text x="78.4" y="65.9" transform="rotate(-90 78.4 65.9)">+3V3</text>
<text x="286.6" y="68.3">GND</text>
<text x="308.8" y="68.3">GND</text>
<text x="284" y="73.3">K_LEFT</text>
<text x="308.8" y="73.3">K_LEFT</text>
<text x="48.5" y="81">UPDI</text>
<text x="106.8" y="83.5">ID1</text>
<text x="106.8" y="81">ID0</text>
<text x="155.8" y="83.5">+3V3</text>
<text x="286.6" y="83.5">GND</text>
<text x="308.8" y="83.5">GND</text>
<text x="10.3" y="85.9">B</text>
<text x="45.2" y="86">K_START</text>
<text x="45.5" y="88.6">K_MENU</text>
<text x="106.8" y="88.6">SCL</text>
<text x="106.8" y="86">SDA</text>
<text x="156.5" y="86">UPDI</text>
<text x="157.1" y="88.6">GND</text>
<text x="282.8" y="88.6">K_RIGHT</text>
<text x="308.8" y="88.6">K_RIGHT</text>
<text x="408.2" y="85.9">B</text>
<text x="47.2" y="91.1">RESET</text>
<text x="106.8" y="93.7">AN1</text>
<text x="106.8" y="91.1">AN0</text>
<text x="45.4" y="98.7">K_DOWN</text>
<text x="46.5" y="101.3">K_LEFT</text>
<text x="48.1" y="96.2">K_UP</text>
<text x="106.8" y="96.2">ID2</text>
<text x="106.8" y="98.7">ID3</text>
<text x="286.6" y="98.7">GND</text>
<text x="308.8" y="98.7">GND</text>
<text x="45.3" y="103.8">K_RIGHT</text>
<text x="49.7" y="106.4">K_A</text>
<text x="106.8" y="106.4">K_C</text>
<text x="106.8" y="103.8">K_Y</text>
<text x="287.1" y="103.8">K_A</text>
<text x="308.8" y="103.8">K_A</text>
<text x="49.5" y="111.4">K_B</text>
<text x="49.5" y="108.9">K_X</text>
<text x="106.8" y="111.4">K_MODE</text>
<text x="106.8" y="108.9">K_Z</text>
<text x="286.6" y="114">GND</text>
<text x="308.8" y="114">GND</text>
<text x="287" y="119.1">K_X</text>
<text x="308.8" y="119.1">K_X</text>
<text x="161" y="121.8" transform="rotate(-90 161 121.8)">+3V3</text>
<text x="176.2" y="121.8" transform="rotate(-90 176.2 121.8)">+3V3</text>
<text x="191.5" y="121.8" transform="rotate(-90 191.5 121.8)">+3V3</text>
<text x="205.4" y="121.8" transform="rotate(-90 205.4 121.8)">+3V3</text>
<text x="78.4" y="128.7" transform="rotate(-90 78.4 128.7)">GND</text>
<text x="286.6" y="129.2">GND</text>
<text x="308.8" y="129.2">GND</text>
<text x="10.3" y="135.9">C</text>
<text x="287" y="134.3">K_B</text>
<text x="308.8" y="134.3">K_B</text>
<text x="408.2" y="135.9">C</text>
<text x="161" y="141.4" transform="rotate(-90 161 141.4)">GND</text>
<text x="176.2" y="141.4" transform="rotate(-90 176.2 141.4)">GND</text>
<text x="191.5" y="141.4" transform="rotate(-90 191.5 141.4)">GND</text>
<text x="205.4" y="141.4" transform="rotate(-90 205.4 141.4)">GND</text>
<text x="168.6" y="147.2" transform="rotate(-90 168.6 147.2)">+3V3</text>
<text x="183.8" y="147.2" transform="rotate(-90 183.8 147.2)">+3V3</text>
<text x="199.1" y="147.2" transform="rotate(-90 199.1 147.2)">+3V3</text>
<text x="286.6" y="144.5">GND</text>
<text x="287.1" y="149.5">K_Y</text>
<text x="308.8" y="144.5">GND</text>
<text x="308.8" y="149.5">K_Y</text>
<text x="286.6" y="159.7">GND</text>
<text x="308.8" y="159.7">GND</text>
<text x="168.6" y="166.4" transform="rotate(-90 168.6 166.4)">SCL</text>
<text x="183.8" y="166.5" transform="rotate(-90 183.8 166.5)">SDA</text>
<text x="287" y="164.8">K_C</text>
<text x="308.8" y="164.8">K_C</text>
<text x="199.1" y="168.7" transform="rotate(-90 199.1 168.7)">RESET</text>
<text x="286.6" y="174.9">GND</text>
<text x="308.8" y="174.9">GND</text>
<text x="10.3" y="185.9">D</text>
<text x="161" y="182.7" transform="rotate(-90 161 182.7)">ID0</text>
<text x="176.2" y="182.7" transform="rotate(-90 176.2 182.7)">ID1</text>
<text x="191.5" y="182.7" transform="rotate(-90 191.5 182.7)">ID2</text>
<text x="205.4" y="182.7" transform="rotate(-90 205.4 182.7)">ID3</text>
<text x="287" y="180">K_Z</text>
<text x="308.8" y="180">K_Z</text>
<text x="408.2" y="185.9">D</text>
<text x="286.6" y="190.2">GND</text>
<text x="308.8" y="190.2">GND</text>
<text x="283" y="195.3">K_MODE</text>
<text x="308.8" y="195.3">K_MODE</text>
<text x="161" y="202.4" transform="rotate(-90 161 202.4)">GND</text>
<text x="176.2" y="202.4" transform="rotate(-90 176.2 202.4)">GND</text>
<text x="191.5" y="202.4" transform="rotate(-90 191.5 202.4)">GND</text>
<text x="205.4" y="202.4" transform="rotate(-90 205.4 202.4)">GND</text>
<text x="286.6" y="205.4">GND</text>
<text x="308.8" y="205.4">GND</text>
<text x="282.7" y="210.5">K_START</text>
<text x="308.8" y="210.5">K_START</text>
<text x="286.6" y="220.7">GND</text>
<text x="308.8" y="220.7">GND</text>
<text x="283" y="225.7">K_MENU</text>
<text x="308.8" y="225.7">K_MENU</text>
<text x="10.3" y="235.9">E</text>
<text x="408.3" y="235.9">E</text>
<text x="10.3" y="285.9">F</text>
<text x="35" y="286.9">1</text>
<text x="85" y="286.9">2</text>
<text x="135" y="286.9">3</text>
<text x="185" y="286.9">4</text>
<text x="235" y="286.9">5</text>
<text x="285" y="286.9">6</text>
<text x="335" y="286.9">7</text>
<text x="385" y="286.9">8</text>
<text x="408.3" y="285.9">F</text>
</g>
<g font-size="1.8" fill="#0000c2">
<text x="30" y="30.6">PD1-PD7,</text>
<text x="40.8" y="30.6">PC0-PC3,</text>
<text x="51.7" y="30.6">PF0-PF1:</text>
<text x="62.2" y="30.6">one</text>
<text x="66.7" y="30.6">button</text>
<text x="74" y="30.6">per</text>
<text x="78.1" y="30.6">pin</text>
<text x="82.2" y="30.6">(internal</text>
<text x="91.6" y="30.6">pull-ups)</text>
<text x="320" y="38.7">UP</text>
<text x="320" y="54">DOWN</text>
<text x="320" y="69.2">LEFT</text>
<text x="320" y="84.4">RIGHT</text>
<text x="320" y="99.7">A</text>
<text x="320" y="114.9">X</text>
<text x="320" y="130.2">B</text>
<text x="320" y="145.4">Y</text>
<text x="320" y="160.6">C</text>
<text x="320" y="175.9">Z</text>
<text x="320" y="191.1">MODE</text>
<text x="320" y="206.4">START</text>
<text x="320" y="221.6">MENU</text>
</g>
<g font-size="1.8" fill="#006464">
<text x="175.3" y="35.2">J1</text>
<text x="297.2" y="35.2">SW1</text>
<text x="297.2" y="45.3">UP</text>
<text x="297.2" y="50.4">SW2</text>
<text x="175.3" y="55.5">Tab5</text>
<text x="180.9" y="55.5">Ext.Port1</text>
<text x="297.2" y="65.6">SW3</text>
<text x="297.2" y="60.6">DOWN</text>
<text x="175.3" y="75.8">J2</text>
<text x="297.2" y="75.8">LEFT</text>
<text x="62.7" y="80.9">UPDI/PF7</text>
<text x="78.3" y="79.3" transform="rotate(-90 78.3 79.3)">VDD</text>
<text x="80.9" y="79.3" transform="rotate(-90 80.9 79.3)">VDD</text>
<text x="83.4" y="82.4" transform="rotate(-90 83.4 82.4)">VDDIO2</text>
<text x="84.3" y="80.9">XTALHF1/PA0</text>
<text x="84.3" y="83.4">XTALHF2/PA1</text>
<text x="297.2" y="80.9">SW4</text>
<text x="62.7" y="86">XTAL32K1/PF0</text>
<text x="62.7" y="88.5">XTAL32K2/PF1</text>
<text x="93.5" y="86">PA2</text>
<text x="93.5" y="88.5">PA3</text>
<text x="62.7" y="91">~{RESET}/PF6</text>
<text x="82.6" y="94.8">U1</text>
<text x="93.5" y="91">PA4</text>
<text x="93.5" y="93.6">PA5</text>
<text x="297.2" y="91">RIGHT</text>
<text x="62.7" y="96.1">PD1</text>
<text x="62.7" y="98.7">PD2</text>
<text x="62.7" y="101.2">PD3</text>
<text x="82.6" y="97.4">AVR32DD28-I/SO</text>
<text x="93.5" y="98.7">PA7</text>
<text x="93.5" y="96.1">PA6</text>
<text x="98.4" y="97.5">1</text>
<text x="175.3" y="96.1">UPDI</text>
<text x="297.2" y="96.1">SW5</text>
<text x="62.7" y="103.7">PD4</text>
<text x="62.7" y="106.3">PD5</text>
<text x="93.3" y="103.7">PC0</text>
<text x="93.3" y="106.3">PC1</text>
<text x="297.2" y="106.3">A</text>
<text x="62.7" y="108.8">PD6</text>
<text x="62.7" y="111.4">PD7</text>
<text x="93.3" y="108.8">PC2</text>
<text x="93.3" y="111.4">PC3</text>
<text x="297.2" y="111.4">SW6</text>
<text x="78.3" y="115.1" transform="rotate(-90 78.3 115.1)">GND</text>
<text x="80.9" y="115.1" transform="rotate(-90 80.9 115.1)">GND</text>
<text x="297.2" y="121.5">X</text>
<text x="162.6" y="129.1">C1</text>
<text x="162.6" y="131.7">100nF</text>
<text x="177.8" y="129.1">C2</text>
<text x="177.8" y="131.7">100nF</text>
<text x="193" y="129.1">C3</text>
<text x="193" y="131.7">100nF</text>
<text x="207" y="129.1">C4</text>
<text x="207" y="131.7">4.7uF</text>
<text x="297.2" y="126.6">SW7</text>
<text x="297.2" y="136.8">B</text>
<text x="297.2" y="141.8">SW8</text>
<text x="170.2" y="154.5">R1</text>
<text x="185.4" y="154.5">R2</text>
<text x="200.7" y="154.5">R3</text>
<text x="297.2" y="152">Y</text>
<text x="170.2" y="157.1">4.7k</text>
<text x="185.4" y="157.1">4.7k</text>
<text x="200.7" y="157.1">10k</text>
<text x="297.2" y="157.1">SW9</text>
<text x="297.2" y="167.2">C</text>
<text x="297.2" y="172.3">SW10</text>
<text x="297.2" y="182.5">Z</text>
<text x="162.6" y="190.1">R6</text>
<text x="193" y="190.1">R8</text>
<text x="297.2" y="187.6">SW11</text>
<text x="162.6" y="192.6">0R</text>
<text x="193" y="192.6">0R</text>
<text x="297.2" y="197.7">MODE</text>
<text x="297.2" y="202.8">SW12</text>
<text x="297.2" y="213">START</text>
<text x="162.6" y="221.8">M3</text>
<text x="162.6" y="219.3">H1</text>
<text x="177.8" y="221.8">M3</text>
<text x="177.8" y="219.3">H2</text>
<text x="297.2" y="218">SW13</text>
<text x="297.2" y="228.2">MENU</text>
</g>
<g font-size="1.8" fill="#a90000">
<text x="171.4" y="39.1">1</text>
<text x="171.4" y="41.7">3</text>
<text x="180.3" y="39.1">2</text>
<text x="180.3" y="41.7">4</text>
<text x="295.2" y="36.6">1</text>
<text x="295.2" y="41.7">4</text>
<text x="302.8" y="36.6">2</text>
<text x="302.8" y="41.7">3</text>
<text x="171.4" y="44.2">5</text>
<text x="171.4" y="46.7">7</text>
<text x="180.3" y="44.2">6</text>
<text x="180.3" y="46.7">8</text>
<text x="171.4" y="49.3">9</text>
<text x="179.7" y="49.3">10</text>
<text x="295.2" y="51.8">1</text>
<text x="302.8" y="51.8">2</text>
<text x="295.2" y="56.9">4</text>
<text x="302.8" y="56.9">3</text>
<text x="295.2" y="67.1">1</text>
<text x="302.8" y="67.1">2</text>
<text x="77.2" y="75" transform="rotate(-90 77.2 75)">14</text>
<text x="79.8" y="75" transform="rotate(-90 79.8 75)">20</text>
<text x="82.3" y="74.4" transform="rotate(-90 82.3 74.4)">6</text>
<text x="295.2" y="72.1">4</text>
<text x="302.8" y="72.1">3</text>
<text x="59.6" y="79.8">19</text>
<text x="97.7" y="79.8">22</text>
<text x="97.7" y="82.3">23</text>
<text x="171.4" y="82.3">1</text>
<text x="295.2" y="82.3">1</text>
<text x="302.8" y="82.3">2</text>
<text x="59.6" y="84.8">16</text>
<text x="59.6" y="87.4">17</text>
<text x="59.6" y="89.9">18</text>
<text x="97.7" y="84.8">24</text>
<text x="97.7" y="87.4">25</text>
<text x="97.7" y="89.9">26</text>
<text x="171.4" y="84.8">2</text>
<text x="171.4" y="87.4">3</text>
<text x="295.2" y="87.4">4</text>
<text x="302.8" y="87.4">3</text>
<text x="60.3" y="95">7</text>
<text x="97.7" y="92.5">27</text>
<text x="97.7" y="95">28</text>
<text x="60.3" y="97.5">8</text>
<text x="60.3" y="100.1">9</text>
<text x="295.2" y="97.5">1</text>
<text x="302.8" y="97.5">2</text>
<text x="59.6" y="102.6">10</text>
<text x="59.6" y="105.2">11</text>
<text x="59.6" y="107.7">12</text>
<text x="98.4" y="102.6">2</text>
<text x="98.4" y="105.2">3</text>
<text x="98.4" y="107.7">4</text>
<text x="295.2" y="102.6">4</text>
<text x="302.8" y="102.6">3</text>
<text x="59.6" y="110.2">13</text>
<text x="98.4" y="110.2">5</text>
<text x="295.2" y="112.8">1</text>
<text x="302.8" y="112.8">2</text>
<text x="77.2" y="118.2" transform="rotate(-90 77.2 118.2)">15</text>
<text x="79.8" y="118.2" transform="rotate(-90 79.8 118.2)">21</text>
<text x="295.2" y="117.9">4</text>
<text x="302.8" y="117.9">3</text>
<text x="295.2" y="128">1</text>
<text x="302.8" y="128">2</text>
<text x="295.2" y="133.1">4</text>
<text x="302.8" y="133.1">3</text>
<text x="295.2" y="143.3">1</text>
<text x="302.8" y="143.3">2</text>
<text x="295.2" y="148.3">4</text>
<text x="302.8" y="148.3">3</text>
<text x="295.2" y="158.5">1</text>
<text x="302.8" y="158.5">2</text>
<text x="295.2" y="163.6">4</text>
<text x="302.8" y="163.6">3</text>
<text x="295.2" y="173.7">1</text>
<text x="302.8" y="173.7">2</text>
<text x="295.2" y="178.8">4</text>
<text x="302.8" y="178.8">3</text>
<text x="295.2" y="189">1</text>
<text x="302.8" y="189">2</text>
<text x="295.2" y="194.1">4</text>
<text x="302.8" y="194.1">3</text>
<text x="295.2" y="204.2">1</text>
<text x="295.2" y="209.3">4</text>
<text x="302.8" y="204.2">2</text>
<text x="302.8" y="209.3">3</text>
<text x="295.2" y="219.5">1</text>
<text x="302.8" y="219.5">2</text>
<text x="295.2" y="224.5">4</text>
<text x="302.8" y="224.5">3</text>
</g>
<g font-size="1.8" fill="#939391">
<text x="177.8" y="190.1">R7</text>
<text x="207" y="190.1">R9</text>
<text x="177.8" y="192.6">DNP</text>
<text x="207" y="192.6">DNP</text>
</g>
</svg>
